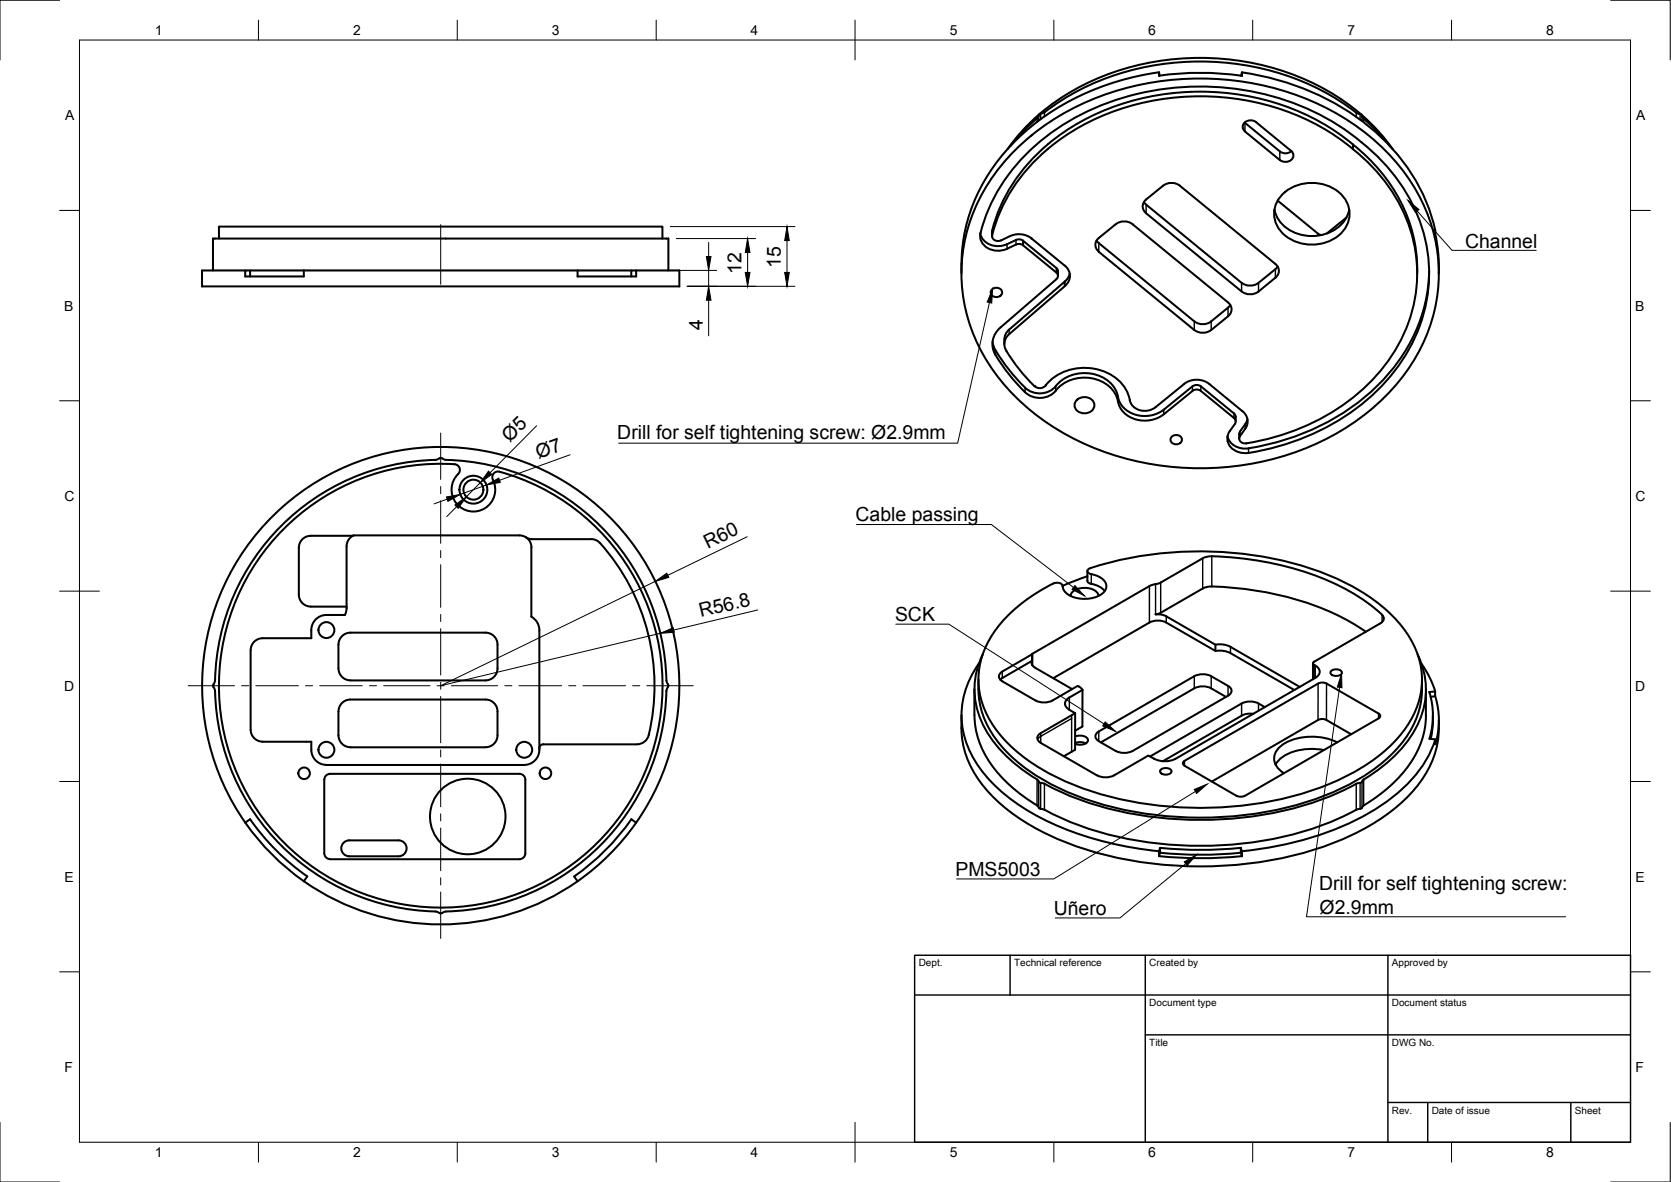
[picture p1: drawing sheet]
<svg xmlns="http://www.w3.org/2000/svg" width="420mm" height="297mm" viewBox="0 0 420 297" stroke-linecap="round" stroke-linejoin="round" font-family="sans-serif">
<!-- layer: Visible -->
<g fill="none" stroke="#000" stroke-width=".51">
<path d="M291.4 18.2a62.1 62.1 0 0 0-39.7 21.1 43.1 43.1 0 0 0-10 29.3M291.6 19l-.2-.8v.8a73.4 73.4 0 0 1 20.9 .1M312.1 19l.2-.8v.9M312.3 18.2a62.2 62.2 0 0 1 39.6 21.3 44.2 44.2 0 0 1 9 18.5M254 39a64.4 64.4 0 0 1 44-19.2 68.3 68.3 0 0 1 46.3 14.3 44.7 44.7 0 0 1 17.5 34.7 44.7 44.7 0 0 1-17.7 34.6 68.9 68.9 0 0 1-53.9 13.4 62 62 0 0 1-38.6-21.2 41.7 41.7 0 0 1 .1-53.9zM261.2 28.8l-.8 .7a47.1 47.1 0 0 0-7 7.9M261.4 28.6a63.6 63.6 0 0 1 49.1-13.5 60.9 60.9 0 0 1 31.7 13.6M263.5 36.2a41 41 0 0 0-14.1 22M263.5 36.2a61.4 61.4 0 0 1 49-12.3 57.9 57.9 0 0 1 27.7 12.4M313 30.8l8.8 7.2a2.32 2.32 0 0 0 2.9 0M313 33a1.62 1.62 0 0 1-.3-1.9 1.62 1.62 0 0 1 1.8-.9l1.4 .5 8.7 7.2a1.6 1.6 0 0 1 .4 2 1.6 1.6 0 0 1-1.8 .8l-1.4-.5-8.8-7.2M340.2 37.5a39.9 39.9 0 0 1 16.1 32.9 40.5 40.5 0 0 1-16.4 29.8 58.2 58.2 0 0 1-26.5 11.2"/>
<path d="M340.2 36.3a40.2 40.2 0 0 1 16.1 31.3M340.2 36.3v1.2M340.2 37.5a61.4 61.4 0 0 0-49-12.4 54 54 0 0 0-35.7 21 36.8 36.8 0 0 0-6 13.4 1.53 1.53 0 0 0 2.2 .9l2.2-1M342 28.7l-.5-.1a66.7 66.7 0 0 0-76.1-2.4l-3 2.1-.7 .2a.58 .58 0 0 0-.6 .7l-4.6 4.6-2.5 2.9M342 28.7l.5 .4M342.4 28.9l.8 .7a47.1 47.1 0 0 1 7 7.9M342.5 29.1a1.99 1.99 0 0 0 1.1 1.4l3.5 3.4 2.5 2.9M55.1 60v-3.1h111.5v3.1M246.5 58.8a4.7 4.7 0 0 0 6.7 2.6M249.4 58v1.4M253.9 59.4a5.2 5.2 0 0 1 5.5 .5l8.3 6.8M284.8 56.4l24 19.6a2.14 2.14 0 0 1 0 3.5"/>
<path d="M284.8 56.4a3.5 3.5 0 0 0-4.3 0l-4.2 3.4a2.14 2.14 0 0 0 0 3.5M287.6 50.8l.6 .6 24 19.7M288.2 53.6l24 19.6M292.4 46.7l-4.2 3.4a2.14 2.14 0 0 0 0 3.5M292.5 46.7a3.5 3.5 0 0 1 4.2 0l24 19.6a2.14 2.14 0 0 1 0 3.5M320.4 52.6a9.1 9.1 0 0 0 9.4 6.7 9.1 9.1 0 0 0 9.4-6.6M321.2 50.4l10.2 8.3M322.3 49a10.7 10.7 0 0 1 15.8 .9 6.9 6.9 0 0 1-2.5 10 10.8 10.8 0 0 1-14-2.4 6.6 6.6 0 0 1 .7-8.5zM331.4 58.7l.8 .4M338.5 54.7l-4.9 4M360.9 58v.9M360.9 58.9l.7 4.7 .2 3.8"/>
<path d="M53.6 68v-8h114.5v8M61.7 68h-10.9v4h120v-4h-10.8M62.9 68h13.5M76.4 68v1.5h-14.7v-1.5h1.2v1.5M76.4 68h68.8M145.2 68v1.5h14.8v-1.5h-1.3v1.5M145.2 68h13.5M249.5 72.7a1.39 1.39 0 0 1 1.7-.3 1.39 1.39 0 0 1 .6 1.6 1.49 1.49 0 0 1-1.6 .6 1.49 1.49 0 0 1-1.1-1.3zM253.2 61.4h.1M257.2 61.6l8.4 6.9a1.08 1.08 0 0 1 0 1.7l-14 12.1a5.3 5.3 0 0 0-1.3 6.8M257.2 60.5l8.6 7a2.15 2.15 0 0 1 .2 1.8M257.2 60.5v1.1"/>
<path d="M257.3 61.7l-.7-.4-1.1 .2a7.2 7.2 0 0 1-5.8 1.4 3.7 3.7 0 0 1-3.2-4.3 46.4 46.4 0 0 1 22.6-28.4 66.7 66.7 0 0 1 69.4 2.6 48.2 48.2 0 0 1 18.7 23.3 39.4 39.4 0 0 1-9.4 40.5 58.8 58.8 0 0 1-34.6 17.3 4 4 0 0 1-4.5-4.4l.5-1.2 1.3-1.8M257.3 60.5l-.7-.3h-.8l-2.6 1.2M267.7 66.7a3.2 3.2 0 0 1 0 5.2M267.7 70.8v1.1l-13.9 12.1a3.2 3.2 0 0 0-.8 4.1M267.7 70.8l-14 12M269 68.8l-.3 .8-1 1.2M275.7 60.4l.6 .7 24 19.7M276.3 63.3l24 19.6a3.5 3.5 0 0 0 4.2 0l4.3-3.4M309.4 76.6l-4.8 4.2a3.5 3.5 0 0 1-4.3 0M312.2 73.2a3.5 3.5 0 0 0 4.3 .1M320.7 69.8l-4.3 3.5M321.3 67l-.6 .6-4.2 3.5a3.5 3.5 0 0 1-4.3 0"/>
<path d="M356.3 67.6v1.2M359.3 68.2a42.5 42.5 0 0 1-17.3 32.5 60.1 60.1 0 0 1-29.3 12 4.2 4.2 0 0 1-4.1-3.1M361.8 67.4v1.4M249.6 85.9v.4a24.5 24.5 0 0 0 5.1 7.9l2.3 2.4a5.6 5.6 0 0 0 9.1-.3 9.6 9.6 0 0 1 14 1l.8 1.6a6.7 6.7 0 0 0 8 5.6l1.6-.4 1.5-.7 7.8-6.3a1.76 1.76 0 0 1 2.1 0l8.4 6.8 .4 .9M250.3 89.1a46.8 46.8 0 0 0 7.5 9.5M253 88.1a41.5 41.5 0 0 0 7.4 9.2l.8 .2h.8l.9-.6M253 88.1h.1M253.8 82.8l-.7 .8-.4 .8-.2 2.1M257.8 98.6a5.5 5.5 0 0 0 8.3-1.1 9.6 9.6 0 0 1 14 1l.8 1.5a6.7 6.7 0 0 0 8 5.6l1.6-.3 1.5-.7 7.8-6.4a1.72 1.72 0 0 1 2.1 0l8.4 6.8a1.06 1.06 0 0 1 .2 1.5M262.9 96.9a13 13 0 0 1 19.6 .1 8.3 8.3 0 0 1 1.6 3.6M262.9 96.9h.1M304.1 96.5a5.2 5.2 0 0 0-6.4 0l-7.2 5.9"/>
<path d="M304.1 96.5l8.3 6.8a3.2 3.2 0 0 1 .7 4.5l-1.3 1.8a1.31 1.31 0 0 0 .2 1.5 1.31 1.31 0 0 0 1.4 .3M109.5 115.6a57 57 0 0 0-55.5 55.9l-.4 .7 .4 .9a57.2 57.2 0 0 0 56 56.1l.5 .3M110.5 115.2l-1 .4M111.2 115.2h-.7M111.2 115.2l.9 .4M112.1 115.6a57 57 0 0 1 55.6 55.9l.3 .9-.3 .7a57.2 57.2 0 0 1-56.1 56.1l-.4 .3M270.9 100.4a2.62 2.62 0 0 1 4.3 1.4 2.56 2.56 0 0 1-2.5 2.1 2.56 2.56 0 0 1-2.5-2.1l.3-1zM284.1 100.6h.1M284.1 100.6a4 4 0 0 0 6.4 1.7M294.7 109.7a1.39 1.39 0 0 1 1.7-.3 1.39 1.39 0 0 1 .6 1.6 1.49 1.49 0 0 1-1.6 .6 1.49 1.49 0 0 1-1.1-1.3zM310.7 104.8v1.1M311.8 108.5l-.2 1.7"/>
<path d="M313.4 111.4h.1M313.7 105.3l-.4 1-1.5 2.2M72.4 131.9a55.3 55.3 0 0 1 42.3-15.2 1.44 1.44 0 0 1 .5 2.4 5.5 5.5 0 0 0-.3 7.5 5.5 5.5 0 0 0 7.4 .9 5.5 5.5 0 0 0 1.5-7.3 1.43 1.43 0 0 1 1.8-1.7 55.8 55.8 0 0 1 35.4 78 55.8 55.8 0 0 1-83.1 20.9 55.8 55.8 0 0 1-5.5-85.5zM88.7 134.6h-10.6a2.99 2.99 0 0 0-3 3v11.8a2.99 2.99 0 0 0 3 3h9M88.7 134.6a3 3 0 0 0-1.6 2.7v15.6M88.7 134.6l41.9-.1 .7 .1 1 .5M132.3 135.1l1.4 .4h14.9M132.3 135.1l1 1 .3 1.4M133.6 137.5v17.5M148.6 135.5l1 .1a5.7 5.7 0 0 1 2.8 2.6 53.5 53.5 0 0 1 10.5 47.1 3 3 0 0 1-2.7 1.7M82.1 154.5h4.6M82.1 154.5a3.8 3.8 0 0 0-3.8 3.8v2.1h-12.3a2.99 2.99 0 0 0-3 3"/>
<path d="M87.1 152.8l-.4 1.7M88.1 159h34a2.99 2.99 0 0 1 3 3v6a2.99 2.99 0 0 1-3 3h-34M88.1 159a2.99 2.99 0 0 0-3 3v6a3 3 0 0 0 3 3M133.6 155l1 .7 .6 .9 .4 1.7v30.1M267.2 147.3h.1M269.2 149.8a2.77 2.77 0 0 1 2.9-2 3.9 3.9 0 0 1 4.1 1.6v.4M273.4 143.5v2.5a1 1 0 0 0 1 .7l1.8 .6 .9 .5 .7 .7M273.4 144.8l-6.2 2.4M274.1 142.8a91.3 91.3 0 0 1 59.8 1.7 44.2 44.2 0 0 1 19.8 14.5 19.9 19.9 0 0 1 0 23.7 40.5 40.5 0 0 1-16.5 13 88.4 88.4 0 0 1-49.9 6.2 67.9 67.9 0 0 1-29.1-11.1 28.5 28.5 0 0 1-11.5-14.9 20.7 20.7 0 0 1 5.1-19.5 39.1 39.1 0 0 1 13.8-10l.8 .1a1.12 1.12 0 0 1 .9 1.4 5.7 5.7 0 0 0 5.7 2.6 5.5 5.5 0 0 0 5.1-2.5 2.63 2.63 0 0 0-1.9-3.1l-2.2-.7a.69 .69 0 0 1-.6-.8 .69 .69 0 0 1 .7-.6M290.6 146.8l-1.6 .5-29.4 17v2.9M290.6 146.8l1-.3 11.6-6.5a52.5 52.5 0 0 1 13.7 1 63.8 63.8 0 0 1 27.8 11.1l2.8 2.4M304.7 147.4l-1.5 .2-.8 .3-10.5 6.1-1.3 .4 1.4 .1 1.3 .4 12.3 7.1"/>
<path d="M304.7 147.4a75.8 75.8 0 0 1 35.7 9.4l3 2M347.5 154.5a1.24 1.24 0 0 1-.4 2.1l-16.9 9.9a.57 .57 0 0 0 .5 .8 1.64 1.64 0 0 1 1.1 1.5 1.64 1.64 0 0 1-1.1 1.5l-35.1 20.4M63 163.4v20M88.1 175.8h34a2.99 2.99 0 0 1 3 3v6a2.99 2.99 0 0 1-3 3M88.1 175.8a2.99 2.99 0 0 0-3 3v6a3 3 0 0 0 3 3M241.7 179.7a24.8 24.8 0 0 0 8.2 20.8 61.5 61.5 0 0 0 28.5 14.5 99.1 99.1 0 0 0 56.9-3.2 51.1 51.1 0 0 0 20.1-13.2 23.7 23.7 0 0 0 6.4-17.5M245 173.2a37.9 37.9 0 0 0 .5 10.9 28.6 28.6 0 0 0 11.9 16.1l3.4 2.2M246 170.7v2.5M246.1 166.7a21.6 21.6 0 0 0 .6 26.7 48.1 48.1 0 0 0 21.3 15 88.9 88.9 0 0 0 23.4 5.5M247.2 164.3a20.2 20.2 0 0 0 2.3 21.6 42.5 42.5 0 0 0 11.6 10.3l.2 .4 .6 .2a90.5 90.5 0 0 0 19.2 7 92.7 92.7 0 0 0 54.2-4.1l5.9-2.8 .8-.2M252 171.2l8.4 4.9M259.5 166.1l-8 4.7"/>
<path d="M259.5 164.4l-7.5 4.4a1.29 1.29 0 0 0-.8 1.2 1.29 1.29 0 0 0 .8 1.2M259.5 164.4v1.7M259.5 166.1a1.25 1.25 0 0 0 .8 1.7l9.3 5.4M259.6 164.3l-.1 .1M260.4 176l1.2 .4 1.3 .1 1.7-.5M268.9 175.3a1.64 1.64 0 0 0-1.1 1.5 1.64 1.64 0 0 0 1.1 1.6l1.4 .8-8.6 5a1.29 1.29 0 0 0-.9 1.3 1.29 1.29 0 0 0 .9 1.2l14.1 8.2M270.3 179.2v9.2l-2.8 1.6M271.3 172.5l-.3-.1-6.4 3.7M271.3 172.5l.9 .9M272.2 173.4v9.2l-1.9 1M272.2 173.4l-3.3 1.9M300.3 169.9l-24 13.9a1.29 1.29 0 0 0-.9 1.2 1.29 1.29 0 0 0 .9 1.3l4.8 2.7 1.9 .2 1.8-.5"/>
<path d="M300.3 169.9l1.8-.5 1.9 .3 4.8 2.7a1.29 1.29 0 0 1 .9 1.2 1.29 1.29 0 0 1-.9 1.2l-24 13.9M305.6 162v1.6l-12.3-7.2-1.2-.4h-1.9l-1.2 .4-24.2 14M305.6 163.6h2l1.8 .5 16.1 9.3M305.6 162h2l1.8 .6 17.4 10M308.3 175.1l-4.3-2.4-1.9-.2-1.3 .2-24 13.9M312.2 176.8l-23 13.3M312.2 179.9l-19.8 11.4M312.2 176.8a5.2 5.2 0 0 1 5.8 .9M315.1 179.4h-1.5l-1.4 .4M330.1 166.7v4M331.4 171.8l-33.6 19.4a.66 .66 0 0 0-.4 .6 .66 .66 0 0 0 .4 .6l13.1 7.6 .8 .2 .9-.1 34-19.6a.64 .64 0 0 0 .5-.6 .64 .64 0 0 0-.5-.6M331.4 171.8l1.3-.3 .9 .3 13 7.5"/>
<path d="M334.7 168.7a1.89 1.89 0 0 1 2.7 .2 1.25 1.25 0 0 1-1.7 1 .88 .88 0 0 1-.9-.3 .88 .88 0 0 1-.1-.9zM356.4 164.4a20.2 20.2 0 0 1-2.3 21.6 42.3 42.3 0 0 1-11.6 10.2l-.1 .4-.4 .1M357.5 166.9a25 25 0 0 1 3.4 6.8M357.5 170.9a22.8 22.8 0 0 1-7.6 18.7 57.1 57.1 0 0 1-26.4 13.4 92 92 0 0 1-52.9-3.1 45.8 45.8 0 0 1-20.2-14.2 21.1 21.1 0 0 1-4.4-12.5M358.5 179.8a23.5 23.5 0 0 1-7.9 16.8l-2.8 2.4-5.8 4.2M358.5 173.3v6.5M359.4 173.9l1.4-.1v1.2l-1.1 .1M359.4 173.9a19.8 19.8 0 0 1 0 11.7M360.3 179.8v1.3M360.9 175a20.3 20.3 0 0 1 0 12v-1.2l-1.5-.1M63 183.4a2.99 2.99 0 0 0 3 3h12.3v2M78.3 188.4a3.8 3.8 0 0 0 3.8 3.8"/>
<path d="M81.5 196v18.4a1.52 1.52 0 0 0 1.5 1.5h47.6a1.49 1.49 0 0 0 1.5-1.5M81.5 196a1.49 1.49 0 0 1 1.5-1.5h47.6a1.49 1.49 0 0 1 1.5 1.5M88.1 187.8h34M132.1 196v18.4M135.6 188.4a3.8 3.8 0 0 1-3.8 3.8h-49.7M136.6 187.1h23.6M136.6 187a1.01 1.01 0 0 0-1 1M270.3 185.1a2.55 2.55 0 0 1 3.3 .7 1.71 1.71 0 0 1-2.3 1.3l-1-.2M270.3 186.7l1.4-.2 1.3 .3M290.2 190.7l-1.4-.8-9.2 5.2-1.9 .2-1.8-.5M290.2 190.7a5.9 5.9 0 0 0 5.4 0M291.8 193.5a1.89 1.89 0 0 1 2.8 .2 1.25 1.25 0 0 1-1.7 1 .88 .88 0 0 1-.9-.3 .88 .88 0 0 1-.2-.9z"/>
<path d="M332.9 188.5a13.8 13.8 0 0 0-11 2.1l-1.2 1.6M336.2 186.5a14.5 14.5 0 0 0-14 .8 3.8 3.8 0 0 0-.2 6.4l.8 .6M339.7 184.5l-6.2-3.6-.8-.2-.9 .1-27.1 15.6M360.3 181.1l-.2 2.6-.4 2M360.9 185.8a31.4 31.4 0 0 1-12.6 15.9 76.6 76.6 0 0 1-36 12.2M61.7 206.7l1.2-.8a58.5 58.5 0 0 0 14.4 14.3l-.9 1.3M61.7 206.7a60 60 0 0 0 14.7 14.8M61.7 206.7a60 60 0 0 1 49.1-94.4 60 60 0 0 1 49.2 94.4M100.2 211.2h-12.4a2 2 0 0 0-2 2 2 2 0 0 0 2 2h12.4M100.2 211.2a2 2 0 0 1 2 2 2 2 0 0 1-2 2M160 206.7l-1.3-.8a58.5 58.5 0 0 1-14.3 14.3M160 206.7a60 60 0 0 1-14.8 14.8"/>
<path d="M260.8 202.4l.5 .7 .4 .1M291.4 215.1l4.5 .4 6 .2 5.9-.2 4.5-.4M291.7 213.1v1.2l-.3 .9v-1.3zM291.7 214.3l4.3 .3 5.9 .2 5.8-.2 4.3-.3M291.7 213.1l4.3 .3 5.9 .2 5.8-.2 4.3-.3M312.3 213.9l-.3-.8v1.2l.3 .9M312.3 213.9v1.3M342 203.3h-.5a82.8 82.8 0 0 1-39.6 9.3 84.8 84.8 0 0 1-40-9.3h-.2M76.4 221.5a60 60 0 0 0 68.8 0M111.2 229.4h-.7M144.4 220.2l.8 1.3"/>
<circle cx="119" cy="123.1" r="2.51"/>
<circle cx="119" cy="123.1" r="3.5"/>
<circle cx="82.1" cy="158.3" r="2"/>
<circle cx="76.5" cy="194.3" r="1.45"/>
<circle cx="82.1" cy="188.4" r="2"/>
<circle cx="131.8" cy="188.4" r="2"/>
<circle cx="137.1" cy="194.3" r="1.45"/>
<circle cx="117.6" cy="205.2" r="9.5"/>
</g>
<!-- layer: Visible Narrow -->
<g fill="none" stroke="#000" stroke-width=".36">
<path d="M260.8 29.7v.9M261.2 28.9v1.4M261.7 28.6v1.4M262.6 28.2v1.1M313 30.9v2.1M321.8 38v2.2M341 28.3v1.1M342 28.7v1.4M342.5 29.1v1.3M342.9 29.9v.9M288.2 51.4v2.2M331.4 58.7v.5"/>
<path d="M253.2 61.4v1.1M255.5 60.3v1.2M265.6 67.3v1.2M276.3 61.1v2.2M308.8 77.3v2.2M312.2 71.1v2.1M316.4 71.1v2.2M320.7 67.6v2.2M250.3 88v1.2M253.7 82.8v1.2M257.8 97.4l-.1 1.2M265.5 97v1.2"/>
<path d="M281.1 99.7v1.2M299.8 97.1v1.2M300.3 80.8v2.1M301.9 97.1v1.1M304.5 80.8v2.1M292.6 103v1.1M310.3 103.9v1.1M311.8 108.5v1.1M313.1 106.6v1.2M313.9 112.7v1.1M304.7 139.8v7.6M267.2 147.3h.1"/>
<path d="M274.4 144.3v2.5M289 147.3v9.1M290.6 146.8v7.6M291.8 146.4v7.6M293.2 154.9v1.5M302.4 140.3v7.6M347.5 154.5v1.8M252 168.8v1.6M268.9 175.3v3.1M269.5 179.7v9.2M300.3 169.9v3.1M304.5 169.9v3.1"/>
<path d="M308.8 172.4v2.4M309.4 162.6v1.5M312.2 176.8v3.1M316.4 176.8v1.8M330.4 167.1v3.4M330.7 167.3v3.1M331.4 171.8v9.1M333.5 171.8v9.1M346.6 179.3v1.2M260.8 195.9v6.5M260.9 185.9l.8-.9v1.7M261.2 196.5v6.5"/>
<path d="M261.7 196.8v6.5M262.6 197v6.5M269.5 180.6l-7.8 4.4v-.8M276.3 183.8v2.5M297.8 191.2v1.2M341 197v6.5M342 196.8v6.5M342.5 196.5v6.5M342.9 195.9v6.5"/>
</g>
<!-- layer: Visible -->
<circle cx="260.1" cy="97" r=".25" fill="#000"/>
<!-- layer: Border -->
<g fill="none" stroke="#000" stroke-width=".25">
<path d="M15 .1h-15v15M20 10.1h390v276.9h-390zM65 5.1v5M115 5.1v5M165 5.1v5M215 5.1v10M265 5.1v5M315 5.1v5M365 5.1v5M405 .1h15v15M15 52.9h5M410 52.9h5"/>
<path d="M15 100.7h5M410 100.7h5M15 148.6h10M405 148.6h10M15 196.4h5M410 196.4h5M15 244.2h5M410 244.2h5M0 282.1v14.9h15M65 287v5M115 287v5M165 287v5"/>
<path d="M215 282.1v9.9M265 287v5M315 287v5M365 287v5M420 282.1v14.9h-15"/>
</g>
<!-- layer: Center Lines -->
<g fill="none" stroke="#000" stroke-width=".25">
<path d="M110.8 56.5v14.9M110.8 108.8v11.7M110.8 122.3v1.8M110.8 125.8v10.8M110.8 138.4v1.7M110.8 141.9v10.7M110.8 154.4v1.8M110.8 158v11.6M47.3 172.3h11.7M60.7 172.3h1.8M64.3 172.3h10.7M76.8 172.3h1.8"/>
<path d="M80.4 172.3h10.7M92.9 172.3h1.8M96.5 172.3h11.6M109.9 172.3h1.8M110.8 171.4v1.8M110.8 175v11.7M113.5 172.3h11.6M126.9 172.3h1.8M130.5 172.3h10.7M143 172.3h1.8M146.6 172.3h10.7M159.1 172.3h1.8"/>
<path d="M162.6 172.3h11.7M110.8 188.5v1.7M110.8 192v10.7M110.8 204.5v1.8M110.8 208.1v10.7M110.8 220.6v1.8M110.8 224.2v11.6"/>
</g>
<!-- layer: Dimensions -->
<g fill="none" stroke="#000" stroke-width=".25">
<path d="M168.6 56.9h31.3M170.1 60h19.9M52.8 68h127.4M172.8 72h27.1M178.2 60.9v3.6M178.2 68v4M178.2 75.4v9M188 63.5v5M197.9 60.5v8M134.9 107l-11.7 11.8M143.3 114.3l-17.7 6.4M112.4 125.4l-3.3 1.2"/>
<path d="M114.8 127.3l-2.5 2.5M120.8 121.3l-3.5 3.5M122.3 121.9l-6.6 2.4M187.9 134.9l-20 9.7M164.8 146.1l-54 26.2 55.2-13.1M190.5 153.3l-21.1 5"/>
</g>
<path d="M177.6 64.5h1.2l-.6 3.5zM178.2 72l.6 3.4h-1.2zM187.4 68.5h1.2l-.6 3.5zM188 60l.6 3.5h-1.2zM197.9 56.9l.6 3.6h-1.2zM197.3 68.5h1.2l-.6 3.5zM122.8 118.4l.9 .8-2.9 2.1zM112.2 124.9l3.5-.6-3.1 1.7zM114.4 126.9l2.9-2.1-2.1 2.9zM122.3 121.9l3.1-1.8 .4 1.1zM164.8 146.1l2.9-2.1 .5 1.1zM166 159.2l3.3-1.4 .2 1.1z" fill="#000" stroke="#000" stroke-width=".25"/>
<!-- layer: Annotations -->
<path d="M354 50.4l2.8 2.2-.9 .8zM249.6 72.6l-.2 3.6-1.2-.3zM270.3 147.2l2.4 2.6-3.1-1.7zM337.3 169.3l.1 3.5-1.1-.1zM277.9 181.4l2.6 2.4-3.2-1.4zM300.3 198.4l3.3-1.4-2.7 2.4zM297.8 216.6l3-1.8-2.3 2.7z" fill="#000" stroke="#000" stroke-width=".25"/>
<path d="M356.3 53l8.8 9.9h21.2M248.8 76l-8 35.4h-85.2M215.3 131.8h34l20.6 15.8M225.2 156.9h13.4l39 25M336.8 172.7l-8.3 57.7h65.1M300.6 198.9l-35.6 22h-24.5M298.1 217.1l-16.5 13.6h-16.3" fill="none" stroke="#000" stroke-width=".25"/>
<!-- layer: TitleBlock -->
<path d="M230 240.1h180v46.9h-180zM230 250h180M254 240.1v9.9M288 240.1v46.9M349 240.1v46.9M288 260.1h122M349 277.1h61M359 277.1v9.9M395 277.1v9.9" fill="none" stroke="#000" stroke-width=".36"/>
<g font-size="4.9">
<text x="368.4" y="62.2">Channel</text>
<text x="186.5" y="68.8" transform="rotate(-90 186.5 68.8)">12</text>
<text x="196.3" y="67.3" transform="rotate(-90 196.3 67.3)">15</text>
<text x="176.7" y="82.9" transform="rotate(-90 176.7 82.9)">4</text>
<text x="128.2" y="111.3" transform="rotate(-45 128.2 111.3)">Ø5</text>
<text x="155.2" y="110.4">Drill for self tightening screw: Ø2.9mm</text>
<text x="135.4" y="115.3" transform="rotate(-20 135.4 115.3)">Ø7</text>
<text x="215.1" y="130.8">Cable passing</text>
<text x="178" y="138" transform="rotate(-26 178 138)">R60</text>
<text x="176.2" y="155.1" transform="rotate(-13 176.2 155.1)">R56.8</text>
<text x="225" y="156.2">SCK</text>
<text x="240.2" y="220.2">PMS5003</text>
<text x="331.7" y="223.7">Drill for self tightening screw:</text>
<text x="265" y="230">Uñero</text>
<text x="331.8" y="229.7">Ø2.9mm</text>
</g>
<g font-size="3.5">
<text x="39" y="8.8">1</text>
<text x="88.8" y="8.8">2</text>
<text x="138.8" y="8.8">3</text>
<text x="188.7" y="8.8">4</text>
<text x="238.8" y="8.8">5</text>
<text x="288.7" y="8.8">6</text>
<text x="338.8" y="8.8">7</text>
<text x="388.8" y="8.8">8</text>
<text x="16.4" y="30.2">A</text>
<text x="411.4" y="30.2">A</text>
<text x="16.2" y="78">B</text>
<text x="411.2" y="78">B</text>
<text x="16.2" y="125.9">C</text>
<text x="411.2" y="125.9">C</text>
<text x="16.2" y="173.7">D</text>
<text x="411.2" y="173.7">D</text>
<text x="16.2" y="221.6">E</text>
<text x="411.2" y="221.6">E</text>
<text x="16.2" y="269.4">F</text>
<text x="411.2" y="269.4">F</text>
<text x="39" y="290.8">1</text>
<text x="88.8" y="290.8">2</text>
<text x="138.8" y="290.8">3</text>
<text x="188.7" y="290.8">4</text>
<text x="238.8" y="290.8">5</text>
<text x="288.7" y="290.8">6</text>
<text x="338.8" y="290.8">7</text>
<text x="388.8" y="290.8">8</text>
</g>
<g font-size="2.5">
<text x="231" y="242.9">Dept.</text>
<text x="255" y="242.9">Technical reference</text>
<text x="289" y="242.9">Created by</text>
<text x="350" y="242.9">Approved by</text>
<text x="289" y="252.8">Document type</text>
<text x="350" y="252.8">Document status</text>
<text x="289" y="262.9">Title</text>
<text x="350" y="262.9">DWG No.</text>
<text x="350" y="279.9">Rev.</text>
<text x="360" y="279.9">Date of issue</text>
<text x="396" y="279.9">Sheet</text>
</g>
</svg>
